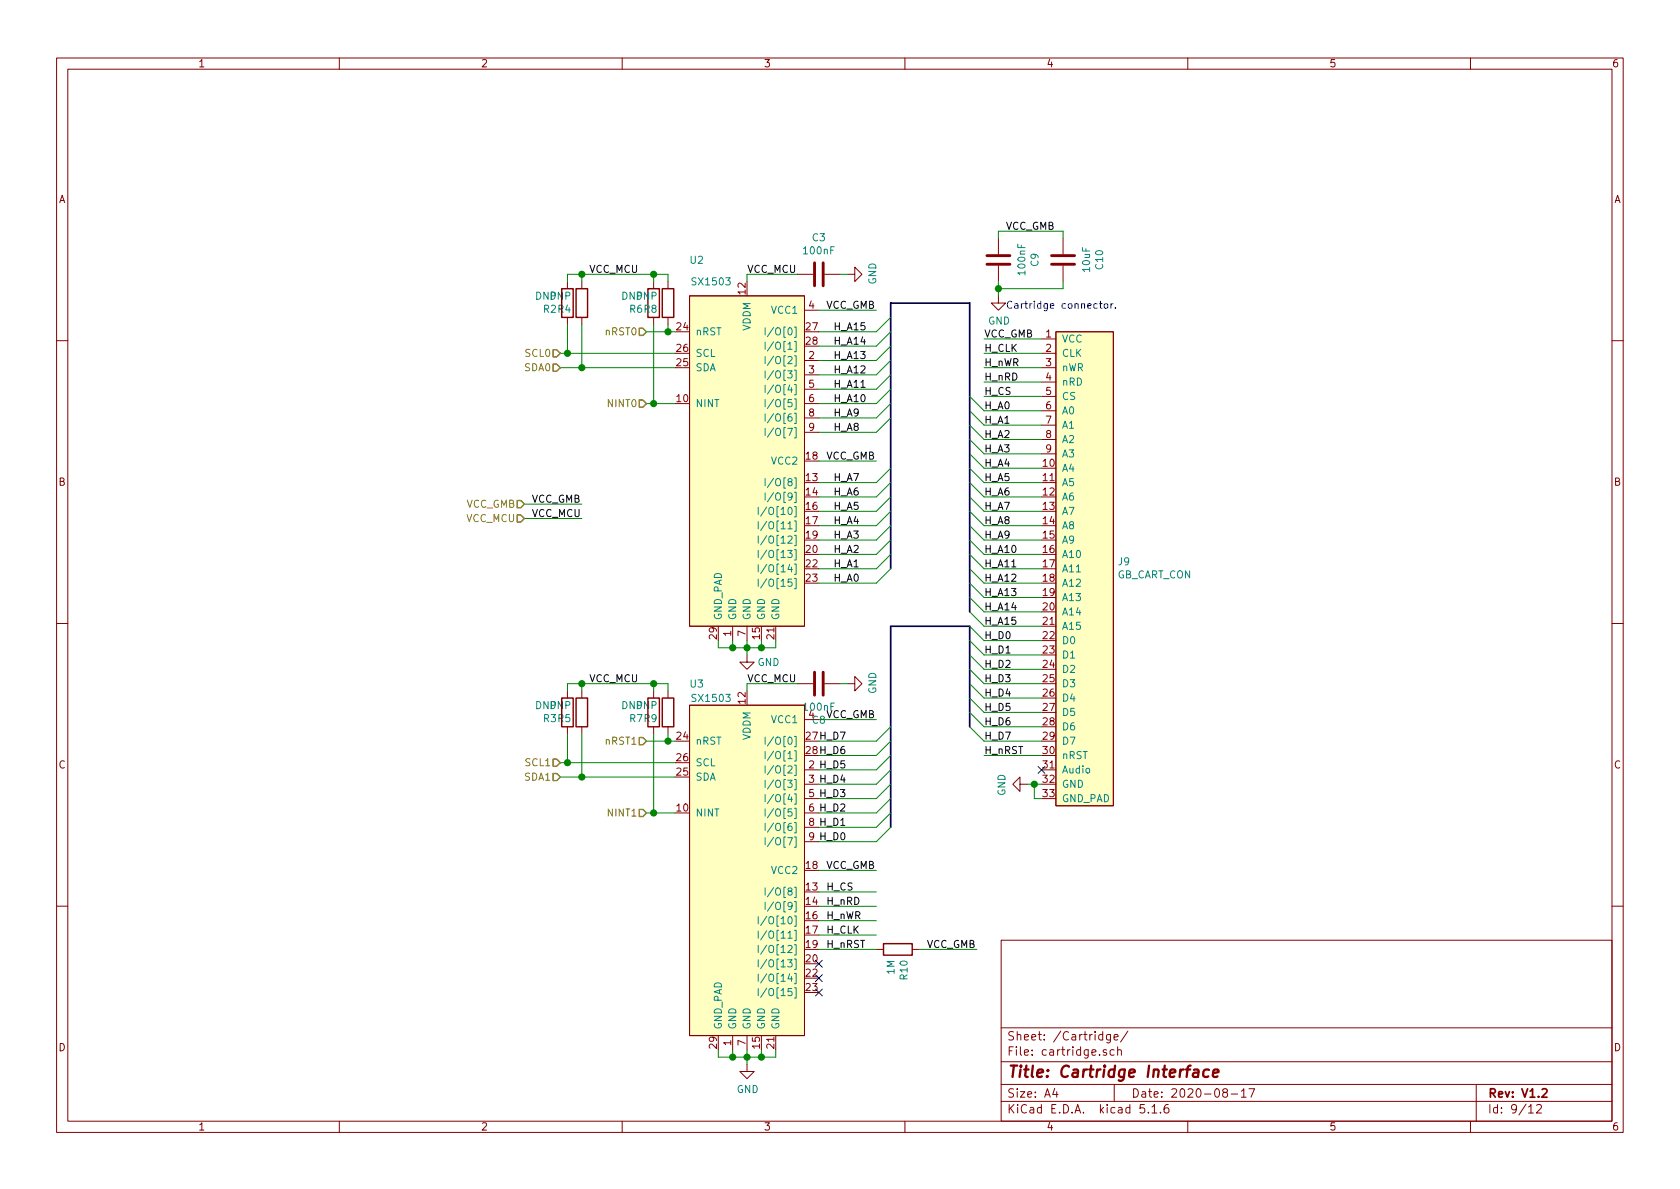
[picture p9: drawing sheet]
<svg xmlns="http://www.w3.org/2000/svg" width="297mm" height="210mm" viewBox="0 0 297 210" stroke-linecap="round" stroke-linejoin="round" font-family="sans-serif">
<g fill="none" stroke="#840000" stroke-width=".18">
<path d="M10 10.3h277v189.9h-277zM12 12.2h273v186.1h-273zM60 10.3v1.9M110 10.3v1.9M160 10.3v1.9M210 10.3v1.9M260 10.3v1.9M100.3 49.8v1.2M100.3 56.1v1.3M102.9 49.8v1.2M102.9 56.1v1.3M115.6 49.8v1.2"/>
<path d="M115.6 56.1v1.3M118.1 49.8v1.2M118.1 56.1v1.3M121.9 52.3h20.3v58.4h-20.3zM141 48.5h2.8M142.2 54.9h2.6M145.8 48.5h2.8M149.9 48.5h1.2v-1.3l1.3 1.3-1.3 1.3v-1.3M176.5 52.3v1.3h1.3l-1.3 1.3-1.2-1.3h1.2M176.5 42.2v2.8M176.5 47v2.8M184.1 59.9h2.6"/>
<path d="M186.7 58.7h10.1v83.8h-10.1zM188 42.2v2.8M188 47v2.8M10 60.2h2M142.2 63.7h2.6M142.2 66.3h2.6M142.2 68.8h2.6M142.2 71.4h2.6M142.2 73.9h2.6M142.2 76.4h2.6M184.1 62.5h2.6M184.1 65h2.6"/>
<path d="M184.1 67.6h2.6M184.1 70.1h2.6M184.1 72.6h2.6M184.1 75.2h2.6M184.1 77.7h2.6M285 60.2h2M184.1 80.3h2.6M10 110.3h2M129.5 110.7v2.6M132.1 115.8v1.3h1.2l-1.2 1.3-1.3-1.3h1.3M132.1 110.7v2.6M285 110.3h2"/>
<path d="M100.3 122.2v1.2M100.3 128.5v1.3M102.9 122.2v1.2M102.9 128.5v1.3M115.6 122.2v1.2M115.6 128.5v1.3M118.1 122.2v1.2M118.1 128.5v1.3M121.9 124.7h20.3v58.4h-20.3zM141 120.9h2.8M142.2 136.1h2.6M142.2 138.7h2.6"/>
<path d="M142.2 127.2h2.6M145.8 120.9h2.8M149.9 120.9h1.2v-1.3l1.3 1.3-1.3 1.3v-1.3M180.3 138.7v-1.3l-1.2 1.3 1.2 1.2v-1.2h1.3M142.2 141.2h2.6M142.2 143.8h2.6M142.2 146.3h2.6M142.2 148.8h2.6M10 160.2h2M154.9 167.9h1.3M161.3 167.9h1.3M177 166.3h108v32h-108z"/>
<path d="M285 160.2h2M60 198.3v1.9M110 198.3v1.9M129.5 183.1v2.6M132.1 188.2v1.3h1.2l-1.2 1.2-1.3-1.2h1.3M132.1 183.1v2.6M160 198.3v1.9M177 194.8h108M177 191.8h108M177 187.8h108M177 181.8h108M186.5 192.5l-.4 1h1"/>
<path d="M186.8 193v1M195.6 185.7a.37 .37 0 0 0-.6 .1l.1 .2 .5 .2 .1 .1-.2 .3-.5-.1M196.3 182.9v1.2l-.2 .3-.4-.1M196.3 183l-.4-.1-.3 .3 .1 .6 .2 .1 .4-.1M197 185.7l-.5-.1-.2 .3v.6l.2 .1 .5-.1M197 183.4l.7-.1-.1-.3-.4-.1-.2 .2 .1 .7h.5M197 191.8v3M197.6 185.7h.1a.37 .37 0 0 1 .6 .1v.8M197.6 185.1v1.5M199.4 182.3l-1.3 2M202.3 195.3h-.7l-.1 .7 .3-.1 .5 .1 .1 .2-.1 .5-.2 .1-.6-.1M203 196.7v.1"/>
<path d="M203.7 195.8l.4-.5v1.5M203.7 196.8h.8M205.2 196.7v.1M206.6 195.3a.62 .62 0 0 0-.8 .7l.1 .7 .2 .1 .5-.1 .1-.5-.1-.2-.5-.1-.3 .3M210 198.3v1.9M216.5 193.2l-.3-.3 .1-.2a.48 .48 0 0 1 .6-.1l.1 .2-.1 .3-.6 .1a.48 .48 0 0 0 0 .7l.2 .1 .5-.1v-.4l-.2-.3M217.7 193.5h1.1M219.5 193l.4-.5v1.5M219.5 194h.8M220.8 192.5h1l-.6 1.5M260 198.3v1.9M261 191.8v6.5"/>
<path d="M270.3 195.8l.4-.5v1.5M270.3 196.8h.8M271.7 195.5l.2-.2h.4l.2 .5-.9 1h.9"/>
</g>
<path d="M272.7 192.7l.2-.2h.3l.3 .2v.3l-.9 1h.9" fill="none" stroke="#840000" stroke-width=".3"/>
<path d="M211.1 189.2h.8l-.1 1.2M211.9 189.6l-.7 .1a.41 .41 0 0 0-.3 .3 .41 .41 0 0 0 .2 .4l.7-.1M213.8 189.2a.68 .68 0 0 0-1 .3v.8l.3 .1 .5-.1M214.5 189.8l.9-.2v-.4h-.8l-.2 1 .3 .2 .6-.1" fill="none" stroke="#840000" stroke-width=".41"/>
<path d="M99.3 51h2v5.1h-2zM101.9 51h2v5.1h-2zM114.6 51h2v5.1h-2zM117.1 51h2v5.1h-2zM99.3 123.4h2v5.1h-2zM101.9 123.4h2v5.1h-2zM114.6 123.4h2v5.1h-2zM117.1 123.4h2v5.1h-2zM156.2 166.9h5.1v2h-5.1z" fill="none" stroke="#840000" stroke-width=".25"/>
<path d="M144 46.5v4M145.5 46.5v4M174.5 46.7h4.1M174.5 45.2h4.1M185.9 46.7h4.1M185.9 45.2h4.1M144 118.9v4M145.5 118.9v4" fill="none" stroke="#840000" stroke-width=".51"/>
<g fill="#ffffc2" stroke="#ffffc2" stroke-width=".18">
<path d="M121.9 124.7h20.3v58.4h-20.3z"/>
<path d="M121.9 52.3h20.3v58.4h-20.3z"/>
<path d="M186.7 58.7h10.1v83.8h-10.1z"/>
</g>
<g fill="none" stroke="#008484" stroke-width=".18">
<path d="M135.3 58v1.2M136.8 57.9l-1.1 1.6M135.3 60.5v1.3M135.3 63v1.3M135.3 65.6v1.2M135.3 68.1v1.3M135.3 70.7v1.2M135.3 73.2v1.3M135.3 75.7v1.3M136.8 63l-1.1 1.6M136.8 60.4l-1.1 1.7M136.8 65.5l-1.1 1.7"/>
<path d="M136.8 68.1l-1.1 1.6M136.8 70.6l-1.1 1.6M136.8 73.1l-1.1 1.7M136.8 75.7l-1.1 1.6M134.1 89.7v1.3M134.1 92.2v1.3M134.1 94.8v1.3M134.1 97.3v1.3M134.1 99.9v1.2M135.3 84.6v1.3M135.3 87.2v1.2M135.6 89.7l-1.1 1.6"/>
<path d="M135.6 92.2l-1.1 1.6M135.6 94.7l-1.1 1.7M135.6 97.3l-1.1 1.6M135.6 99.8l-1.1 1.6M136.8 84.6l-1.1 1.6M136.8 87.1l-1.1 1.6M134.1 102.4v1.3M135.6 102.4l-1.1 1.6M135.3 130.3v1.3M135.3 132.9v1.3M135.3 135.4v1.3M135.3 138v1.2"/>
<path d="M136.8 135.4l-1.1 1.6M136.8 130.3l-1.1 1.6M136.8 132.8l-1.1 1.7M136.8 137.9l-1.1 1.6M135.3 140.5v1.3M135.3 143v1.3M135.3 145.6v1.3M135.3 148.1v1.3M135.3 157v1.3M135.3 159.6v1.2M136.8 157l-1.1 1.6M136.8 159.5l-1.1 1.6"/>
<path d="M136.8 140.5l-1.1 1.6M136.8 143l-1.1 1.6M136.8 145.5l-1.1 1.7M136.8 148.1l-1.1 1.6M134.1 162.1v1.3M134.1 164.6v1.3M134.1 167.2v1.2M134.1 169.7v1.3M134.1 172.3v1.2M134.1 174.8v1.3M135.6 162l-1.1 1.7M135.6 164.6l-1.1 1.6"/>
<path d="M135.6 167.1l-1.1 1.7M135.6 169.7l-1.1 1.6M135.6 172.2l-1.1 1.6M135.6 174.7l-1.1 1.7"/>
</g>
<path d="M157.5 100.6v-47h13.9v54.6M171.4 128.5v-17.8h-13.9v35.6" fill="none" stroke="#000084" stroke-width=".3"/>
<g fill="none" stroke="#008400" stroke-width=".18">
<path d="M100.3 49.8v-1.3h17.8v1.3M100.3 57.4v5.1M102.9 48.5v1.3M102.9 57.4v7.6M114.3 58.7h5.1M115.6 48.5v1.3M115.6 57.4v14M118.1 57.4v1.3M141 48.5h-8.9v1.3M144.8 54.9h10.1M148.6 48.5h1.3M157.5 56.1l-2.6 2.6h-10.1"/>
<path d="M157.5 58.7l-2.6 2.5h-10.1M174 59.9h10.1M176.5 42.2v-1.3h11.5v1.3M176.5 49.8v2.5M188 49.8v1.2h-11.5M99.1 62.5h20.3M99.1 65h20.3M114.3 71.4h5.1M157.5 68.8l-2.6 2.6h-10.1M157.5 73.9l-2.6 2.5h-10.1M157.5 71.4l-2.6 2.5h-10.1M157.5 66.3l-2.6 2.5h-10.1"/>
<path d="M157.5 61.2l-2.6 2.5h-10.1M157.5 63.7l-2.6 2.6h-10.1M171.4 70.1l2.6 2.5h10.1M171.4 75.2l2.6 2.5h10.1M171.4 77.7l2.6 2.6h10.1M171.4 72.6l2.6 2.6h10.1M174 62.5h10.1M174 65h10.1M174 70.1h10.1M174 67.6h10.1M92.7 89.1h10.2M92.7 91.7h10.2"/>
<path d="M144.8 81.5h10.1M157.5 98l-2.6 2.6h-10.1M157.5 95.5l-2.6 2.5h-10.1M157.5 93l-2.6 2.5h-10.1M157.5 90.4l-2.6 2.6h-10.1M157.5 87.9l-2.6 2.5h-10.1M157.5 85.3l-2.6 2.6h-10.1M157.5 82.8l-2.6 2.5h-10.1M171.4 98l2.6 2.6h10.1M171.4 95.5l2.6 2.5h10.1M171.4 93l2.6 2.5h10.1M171.4 90.4l2.6 2.6h10.1"/>
<path d="M171.4 87.9l2.6 2.5h10.1M171.4 85.3l2.6 2.6h10.1M171.4 82.8l2.6 2.5h10.1M171.4 80.3l2.6 2.5h10.1M127 113.3v1.2h10.2v-1.2M129.5 113.3v1.2M132.1 113.3v2.5M134.6 113.3v1.2M157.5 100.6l-2.6 2.5h-10.1M171.4 118.4l2.6 2.5h10.1M171.4 100.6l2.6 2.5h10.1M171.4 115.8l2.6 2.6h10.1"/>
<path d="M171.4 103.1l2.6 2.6h10.1M171.4 108.2l2.6 2.5h10.1M171.4 105.7l2.6 2.5h10.1M171.4 113.3l2.6 2.5h10.1M171.4 110.7l2.6 2.6h10.1M99.1 134.9h20.3M99.1 137.4h20.3M100.3 122.2v-1.3h17.8v1.3M100.3 129.8v5.1M102.9 120.9v1.3M102.9 129.8v7.6M114.3 131.1h5.1"/>
<path d="M115.6 120.9v1.3M115.6 129.8v14M118.1 129.8v1.3M141 120.9h-8.9v1.3M144.8 127.2h10.1M148.6 120.9h1.3M157.5 138.7l-2.6 2.5h-10.1M157.5 136.1l-2.6 2.6h-10.1M157.5 128.5l-2.6 2.6h-10.1M157.5 131.1l-2.6 2.5h-10.1M157.5 133.6l-2.6 2.5h-10.1M171.4 128.5l2.6 2.6h10.1"/>
<path d="M171.4 123.4l2.6 2.6h10.1M171.4 126l2.6 2.5h10.1M171.4 120.9l2.6 2.5h10.1M174 133.6h10.1M181.6 138.7h2.5M182.9 138.7v2.5h1.2M114.3 143.8h5.1M144.8 157.7h10.1M144.8 153.9h10.1M157.5 141.2l-2.6 2.6h-10.1M157.5 143.8l-2.6 2.5h-10.1M157.5 146.3l-2.6 2.5h-10.1"/>
<path d="M144.8 167.9h10.1M144.8 165.3h10.1M144.8 162.8h10.1M144.8 160.3h10.1M162.6 167.9h10.1M127 185.7v1.2h10.2v-1.2M129.5 185.7v1.2M132.1 185.7v2.5M134.6 185.7v1.2"/>
</g>
<path d="M113 58h.7l.6 .7-.6 .6h-.7zM97.8 64.4h.6l.7 .6-.7 .7h-.6zM97.8 61.8h.6l.7 .7-.7 .6h-.6zM113 70.7h.7l.6 .7-.6 .6h-.7zM91.4 91.1h.7l.6 .6-.6 .6h-.7zM91.4 88.5h.7l.6 .6-.6 .7h-.7zM97.8 134.2h.6l.7 .7-.7 .6h-.6zM97.8 136.8h.6l.7 .6-.7 .6h-.6zM113 130.4h.7l.6 .7-.6 .6h-.7zM113 143.1h.7l.6 .7-.6 .6h-.7z" fill="none" stroke="#848400" stroke-width=".25"/>
<path d="M194.4 53.7h.5M194.6 53.3v1.1l.3 .1M195.4 53.7h.3l.2 .2v.4l-.2 .2h-.3l-.2-.2zM196.4 53.7v.8M196.8 53.7l-.4 .2M197.2 54.4v.1" fill="none" stroke="#0000c2" stroke-width=".18"/>
<g fill="#008400" stroke="#008400" stroke-width=".25">
<circle cx="115.6" cy="71.4" r=".51"/>
<circle cx="118.1" cy="58.7" r=".51"/>
<circle cx="100.3" cy="62.5" r=".51"/>
<circle cx="118.1" cy="131.1" r=".51"/>
<circle cx="115.6" cy="120.9" r=".51"/>
<circle cx="102.9" cy="65" r=".51"/>
<circle cx="134.6" cy="114.5" r=".51"/>
<circle cx="102.9" cy="48.5" r=".51"/>
<circle cx="132.1" cy="114.5" r=".51"/>
<circle cx="129.5" cy="114.5" r=".51"/>
<circle cx="176.5" cy="51" r=".51"/>
<circle cx="115.6" cy="48.5" r=".51"/>
<circle cx="182.9" cy="138.7" r=".51"/>
<circle cx="134.6" cy="186.9" r=".51"/>
<circle cx="132.1" cy="186.9" r=".51"/>
<circle cx="129.5" cy="186.9" r=".51"/>
<circle cx="115.6" cy="143.8" r=".51"/>
<circle cx="100.3" cy="134.9" r=".51"/>
<circle cx="102.9" cy="137.4" r=".51"/>
<circle cx="102.9" cy="120.9" r=".51"/>
</g>
<path d="M183.5 135.5l1.3 1.2M184.8 135.5l-1.3 1.2M144.2 174.9l1.2 1.2M144.2 169.8l1.2 1.2M144.2 172.4l1.2 1.2M145.4 174.9l-1.2 1.2M145.4 169.8l-1.2 1.2M145.4 172.4l-1.2 1.2" fill="none" stroke="#000084" stroke-width=".18"/>
<text font-size="2.8" fill="#840000" x="178" y="190.5">Title: Cartridge Interface</text>
<g font-size="2.1" fill="#840000">
<text x="178" y="184">Sheet: /Cartridge/</text>
<text x="178" y="186.7">File: cartridge.sch</text>
<text x="178" y="196.9">KiCad E.D.A. kicad 5.1.6</text>
<text x="178" y="194.1">Size: A4</text>
<text x="200" y="194.1">Date: 2020-08-17</text>
<text x="263" y="194.1">Rev: V1.2</text>
<text x="263" y="196.9">Id: 9/12</text>
</g>
<g font-size="1.8" fill="#840000">
<text x="35" y="11.9">1</text>
<text x="85" y="11.9">2</text>
<text x="135" y="11.9">3</text>
<text x="185" y="11.9">4</text>
<text x="235" y="11.9">5</text>
<text x="285" y="11.9">6</text>
<text x="10.4" y="35.9">A</text>
<text x="285.4" y="35.9">A</text>
<text x="131.8" y="52" transform="rotate(-90 131.8 52)">12</text>
<text x="119.7" y="58.4">24</text>
<text x="142.5" y="58.4">27</text>
<text x="143" y="54.6">4</text>
<text x="184.9" y="59.7">1</text>
<text x="119.7" y="64.8">25</text>
<text x="119.7" y="62.2">26</text>
<text x="142.5" y="61">28</text>
<text x="143" y="63.5">2</text>
<text x="184.9" y="62.2">2</text>
<text x="184.9" y="64.8">3</text>
<text x="119.7" y="71.1">10</text>
<text x="143" y="66">3</text>
<text x="143" y="68.6">5</text>
<text x="143" y="71.1">6</text>
<text x="184.9" y="67.3">4</text>
<text x="184.9" y="69.8">5</text>
<text x="143" y="73.7">8</text>
<text x="143" y="76.2">9</text>
<text x="184.9" y="72.4">6</text>
<text x="184.9" y="74.9">7</text>
<text x="184.9" y="77.5">8</text>
<text x="142.5" y="81.3">18</text>
<text x="184.5" y="82.5">10</text>
<text x="184.9" y="80">9</text>
<text x="10.4" y="85.9">B</text>
<text x="142.5" y="85.1">13</text>
<text x="142.5" y="87.6">14</text>
<text x="184.5" y="85.1">11</text>
<text x="184.5" y="87.6">12</text>
<text x="285.4" y="85.9">B</text>
<text x="142.5" y="90.2">16</text>
<text x="142.5" y="92.7">17</text>
<text x="142.5" y="95.2">19</text>
<text x="184.5" y="90.2">13</text>
<text x="184.5" y="92.7">14</text>
<text x="184.5" y="95.2">15</text>
<text x="142.5" y="97.8">20</text>
<text x="142.5" y="100.3">22</text>
<text x="184.5" y="97.8">16</text>
<text x="184.5" y="100.3">17</text>
<text x="142.5" y="102.9">23</text>
<text x="184.5" y="102.9">18</text>
<text x="184.5" y="105.4">19</text>
<text x="184.5" y="107.9">20</text>
<text x="126.7" y="113" transform="rotate(-90 126.7 113)">29</text>
<text x="129.3" y="112.5" transform="rotate(-90 129.3 112.5)">1</text>
<text x="131.8" y="112.5" transform="rotate(-90 131.8 112.5)">7</text>
<text x="134.4" y="113" transform="rotate(-90 134.4 113)">15</text>
<text x="136.9" y="113" transform="rotate(-90 136.9 113)">21</text>
<text x="184.5" y="110.5">21</text>
<text x="184.5" y="113">22</text>
<text x="184.5" y="115.6">23</text>
<text x="184.5" y="118.1">24</text>
<text x="131.8" y="124.4" transform="rotate(-90 131.8 124.4)">12</text>
<text x="184.5" y="120.6">25</text>
<text x="184.5" y="123.2">26</text>
<text x="184.5" y="125.7">27</text>
<text x="119.7" y="130.8">24</text>
<text x="143" y="127">4</text>
<text x="184.5" y="128.3">28</text>
<text x="184.5" y="130.8">29</text>
<text x="10.4" y="135.9">C</text>
<text x="119.7" y="137.2">25</text>
<text x="119.7" y="134.6">26</text>
<text x="184.5" y="133.3">30</text>
<text x="184.5" y="135.9">31</text>
<text x="285.4" y="135.9">C</text>
<text x="119.7" y="143.5">10</text>
<text x="184.5" y="138.4">32</text>
<text x="184.5" y="141">33</text>
<text x="142.5" y="153.7">18</text>
<text x="142.5" y="157.5">13</text>
<text x="142.5" y="160">14</text>
<text x="142.5" y="162.6">16</text>
<text x="142.5" y="165.1">17</text>
<text x="142.5" y="167.6">19</text>
<text x="142.5" y="170.2">20</text>
<text x="142.5" y="172.7">22</text>
<text x="142.5" y="175.3">23</text>
<text x="10.4" y="185.9">D</text>
<text x="126.7" y="185.4" transform="rotate(-90 126.7 185.4)">29</text>
<text x="129.3" y="184.9" transform="rotate(-90 129.3 184.9)">1</text>
<text x="131.8" y="184.9" transform="rotate(-90 131.8 184.9)">7</text>
<text x="134.4" y="185.4" transform="rotate(-90 134.4 185.4)">15</text>
<text x="136.9" y="185.4" transform="rotate(-90 136.9 185.4)">21</text>
<text x="285.4" y="185.9">D</text>
<text x="35" y="199.9">1</text>
<text x="85" y="199.9">2</text>
<text x="135" y="199.9">3</text>
<text x="185" y="199.9">4</text>
<text x="235" y="199.9">5</text>
<text x="285" y="199.9">6</text>
</g>
<g font-size="1.8">
<text x="177.8" y="40.6">VCC_GMB</text>
<text x="104.1" y="48.3">VCC_MCU</text>
<text x="132.1" y="48.3">VCC_MCU</text>
<text x="146" y="54.6">VCC_GMB</text>
<text x="147.3" y="58.4">H_A15</text>
<text x="174" y="59.7">VCC_GMB</text>
<text x="147.3" y="63.5">H_A13</text>
<text x="147.3" y="61">H_A14</text>
<text x="174" y="64.8">H_nWR</text>
<text x="174" y="62.2">H_CLK</text>
<text x="147.3" y="66">H_A12</text>
<text x="147.3" y="68.6">H_A11</text>
<text x="147.3" y="71.1">H_A10</text>
<text x="174" y="69.8">H_CS</text>
<text x="174" y="67.3">H_nRD</text>
<text x="147.3" y="76.2">H_A8</text>
<text x="147.3" y="73.7">H_A9</text>
<text x="174" y="72.4">H_A0</text>
<text x="174" y="74.9">H_A1</text>
<text x="174" y="77.5">H_A2</text>
<text x="146" y="81.3">VCC_GMB</text>
<text x="174" y="80">H_A3</text>
<text x="174" y="82.5">H_A4</text>
<text x="94" y="88.9">VCC_GMB</text>
<text x="147.3" y="85.1">H_A7</text>
<text x="147.3" y="87.6">H_A6</text>
<text x="174" y="87.6">H_A6</text>
<text x="174" y="85.1">H_A5</text>
<text x="94" y="91.4">VCC_MCU</text>
<text x="147.3" y="95.2">H_A3</text>
<text x="147.3" y="90.2">H_A5</text>
<text x="147.3" y="92.7">H_A4</text>
<text x="174" y="92.7">H_A8</text>
<text x="174" y="95.2">H_A9</text>
<text x="174" y="90.2">H_A7</text>
<text x="147.3" y="97.8">H_A2</text>
<text x="147.3" y="100.3">H_A1</text>
<text x="174" y="100.3">H_A11</text>
<text x="174" y="97.8">H_A10</text>
<text x="147.3" y="102.9">H_A0</text>
<text x="174" y="105.4">H_A13</text>
<text x="174" y="107.9">H_A14</text>
<text x="174" y="102.9">H_A12</text>
<text x="174" y="110.5">H_A15</text>
<text x="174" y="113">H_D0</text>
<text x="174" y="115.6">H_D1</text>
<text x="174" y="118.1">H_D2</text>
<text x="104.1" y="120.6">VCC_MCU</text>
<text x="132.1" y="120.6">VCC_MCU</text>
<text x="174" y="120.6">H_D3</text>
<text x="174" y="123.2">H_D4</text>
<text x="174" y="125.7">H_D5</text>
<text x="142.5" y="130.8">27H_D7</text>
<text x="146" y="127">VCC_GMB</text>
<text x="174" y="128.3">H_D6</text>
<text x="174" y="130.8">H_D7</text>
<text x="142.5" y="133.3">28H_D6</text>
<text x="143" y="135.9">2 H_D5</text>
<text x="174" y="133.3">H_nRST</text>
<text x="143" y="138.4">3 H_D4</text>
<text x="143" y="141">5 H_D3</text>
<text x="143" y="143.5">6 H_D2</text>
<text x="143" y="146">8 H_D1</text>
<text x="143" y="148.6">9 H_D0</text>
<text x="146" y="153.7">VCC_GMB</text>
<text x="146" y="157.5">H_CS</text>
<text x="146" y="160">H_nRD</text>
<text x="146" y="162.6">H_nWR</text>
<text x="146" y="167.6">H_nRST</text>
<text x="146" y="165.1">H_CLK</text>
<text x="163.8" y="167.6">VCC_GMB</text>
</g>
<g font-size="1.8" fill="#008484">
<text x="122.1" y="46.7">U2</text>
<text x="142.2" y="45">100nF</text>
<text x="143.7" y="42.7">C3</text>
<text x="183.6" y="47.1" transform="rotate(-90 183.6 47.1)">C9</text>
<text x="195" y="47.6" transform="rotate(-90 195 47.6)">C10</text>
<text x="94.7" y="53">DNP</text>
<text x="97.2" y="53">DNP</text>
<text x="109.9" y="53">DNP</text>
<text x="112.5" y="53">DNP</text>
<text x="122.6" y="50.5">SX1503</text>
<text x="154.9" y="50.3" transform="rotate(-90 154.9 50.3)">GND</text>
<text x="181.3" y="48.5" transform="rotate(-90 181.3 48.5)">100nF</text>
<text x="192.7" y="48" transform="rotate(-90 192.7 48)">10uF</text>
<text x="96.1" y="55.3">R2R4</text>
<text x="111.4" y="55.3">R6R8</text>
<text x="122.9" y="59.3">nRST</text>
<text x="132.7" y="58.5" transform="rotate(-90 132.7 58.5)">VDDM</text>
<text x="136.5" y="55.5">VCC1</text>
<text x="136.7" y="59.3">I/O[0]</text>
<text x="174.7" y="57.4">GND</text>
<text x="122.9" y="65.7">SDA</text>
<text x="122.9" y="63.1">SCL</text>
<text x="136.7" y="64.4">I/O[2]</text>
<text x="136.7" y="61.8">I/O[1]</text>
<text x="187.7" y="63.1">CLK</text>
<text x="187.7" y="65.7">nWR</text>
<text x="187.7" y="60.6">VCC</text>
<text x="136.7" y="66.9">I/O[3]</text>
<text x="136.7" y="69.5">I/O[4]</text>
<text x="187.7" y="68.2">nRD</text>
<text x="187.7" y="70.7">CS</text>
<text x="122.9" y="72">NINT</text>
<text x="136.7" y="72">I/O[5]</text>
<text x="136.7" y="74.5">I/O[6]</text>
<text x="136.7" y="77.1">I/O[7]</text>
<text x="187.7" y="73.3">A0</text>
<text x="187.7" y="75.8">A1</text>
<text x="136.5" y="82.2">VCC2</text>
<text x="187.7" y="83.4">A4</text>
<text x="187.7" y="78.4">A2</text>
<text x="187.7" y="80.9">A3</text>
<text x="136.7" y="86">I/O[8]</text>
<text x="136.7" y="88.5">I/O[9]</text>
<text x="187.7" y="86">A5</text>
<text x="187.7" y="88.5">A6</text>
<text x="135.7" y="91.1">I/O[10]</text>
<text x="135.7" y="93.6">I/O[11]</text>
<text x="187.7" y="91.1">A7</text>
<text x="187.7" y="93.6">A8</text>
<text x="135.7" y="96.1">I/O[12]</text>
<text x="135.7" y="98.7">I/O[13]</text>
<text x="135.7" y="101.2">I/O[14]</text>
<text x="187.7" y="96.1">A9</text>
<text x="187.7" y="98.7">A10</text>
<text x="187.7" y="101.2">A11</text>
<text x="197.8" y="100">J9</text>
<text x="135.7" y="103.8">I/O[15]</text>
<text x="187.7" y="103.8">A12</text>
<text x="187.7" y="106.3">A13</text>
<text x="197.4" y="102.3">GB_CART_CON</text>
<text x="127.6" y="109.7" transform="rotate(-90 127.6 109.7)">GND_PAD</text>
<text x="130.2" y="109.7" transform="rotate(-90 130.2 109.7)">GND</text>
<text x="132.7" y="109.7" transform="rotate(-90 132.7 109.7)">GND</text>
<text x="135.3" y="109.7" transform="rotate(-90 135.3 109.7)">GND</text>
<text x="137.8" y="109.7" transform="rotate(-90 137.8 109.7)">GND</text>
<text x="187.7" y="108.8">A14</text>
<text x="187.7" y="111.4">A15</text>
<text x="187.7" y="113.9">D0</text>
<text x="133.9" y="117.8">GND</text>
<text x="187.7" y="116.5">D1</text>
<text x="187.7" y="119">D2</text>
<text x="94.7" y="125.4">DNP</text>
<text x="97.2" y="125.4">DNP</text>
<text x="109.9" y="125.4">DNP</text>
<text x="112.5" y="125.4">DNP</text>
<text x="122.1" y="121.6">U3</text>
<text x="122.6" y="124.1">SX1503</text>
<text x="142.2" y="125.7">100nF</text>
<text x="154.9" y="122.7" transform="rotate(-90 154.9 122.7)">GND</text>
<text x="187.7" y="121.5">D3</text>
<text x="187.7" y="124.1">D4</text>
<text x="96.1" y="127.7">R3R5</text>
<text x="111.4" y="127.7">R7R9</text>
<text x="122.9" y="131.7">nRST</text>
<text x="132.7" y="130.9" transform="rotate(-90 132.7 130.9)">VDDM</text>
<text x="136.5" y="127.9">VCC1</text>
<text x="136.7" y="131.7">I/O[0]</text>
<text x="143.7" y="128">C8</text>
<text x="187.7" y="126.6">D5</text>
<text x="187.7" y="129.2">D6</text>
<text x="187.7" y="131.7">D7</text>
<text x="122.9" y="135.5">SCL</text>
<text x="136.7" y="136.8">I/O[2]</text>
<text x="136.7" y="134.2">I/O[1]</text>
<text x="187.7" y="134.2">nRST</text>
<text x="187.7" y="136.8">Audio</text>
<text x="122.9" y="138">SDA</text>
<text x="136.7" y="139.3">I/O[3]</text>
<text x="136.7" y="141.9">I/O[4]</text>
<text x="177.8" y="140.8" transform="rotate(-90 177.8 140.8)">GND</text>
<text x="187.7" y="139.3">GND</text>
<text x="187.7" y="141.9">GND_PAD</text>
<text x="122.9" y="144.4">NINT</text>
<text x="136.7" y="144.4">I/O[5]</text>
<text x="136.7" y="146.9">I/O[6]</text>
<text x="136.7" y="149.5">I/O[7]</text>
<text x="136.5" y="154.6">VCC2</text>
<text x="136.7" y="158.4">I/O[8]</text>
<text x="136.7" y="160.9">I/O[9]</text>
<text x="135.7" y="163.4">I/O[10]</text>
<text x="135.7" y="166">I/O[11]</text>
<text x="135.7" y="168.5">I/O[12]</text>
<text x="135.7" y="171.1">I/O[13]</text>
<text x="135.7" y="173.6">I/O[14]</text>
<text x="158.2" y="172.3" transform="rotate(-90 158.2 172.3)">1M</text>
<text x="160.5" y="173.2" transform="rotate(-90 160.5 173.2)">R10</text>
<text x="135.7" y="176.1">I/O[15]</text>
<text x="127.6" y="182.1" transform="rotate(-90 127.6 182.1)">GND_PAD</text>
<text x="130.2" y="182.1" transform="rotate(-90 130.2 182.1)">GND</text>
<text x="132.7" y="182.1" transform="rotate(-90 132.7 182.1)">GND</text>
<text x="135.3" y="182.1" transform="rotate(-90 135.3 182.1)">GND</text>
<text x="137.8" y="182.1" transform="rotate(-90 137.8 182.1)">GND</text>
<text x="130.3" y="193.3">GND</text>
</g>
<g font-size="1.8" fill="#848400">
<text x="107.2" y="59.3">nRST0</text>
<text x="92.8" y="65.7">SDA0</text>
<text x="93" y="63.1">SCL0</text>
<text x="107.7" y="72">NINT0</text>
<text x="82.3" y="89.8">VCC_GMB</text>
<text x="82.4" y="92.3">VCC_MCU</text>
<text x="107.2" y="131.7">nRST1</text>
<text x="93" y="135.5">SCL1</text>
<text x="92.8" y="138">SDA1</text>
<text x="107.7" y="144.4">NINT1</text>
</g>
<text font-size="1.8" fill="#0000c2" x="177.8" y="54.6">Cartridge connector.</text>
</svg>
